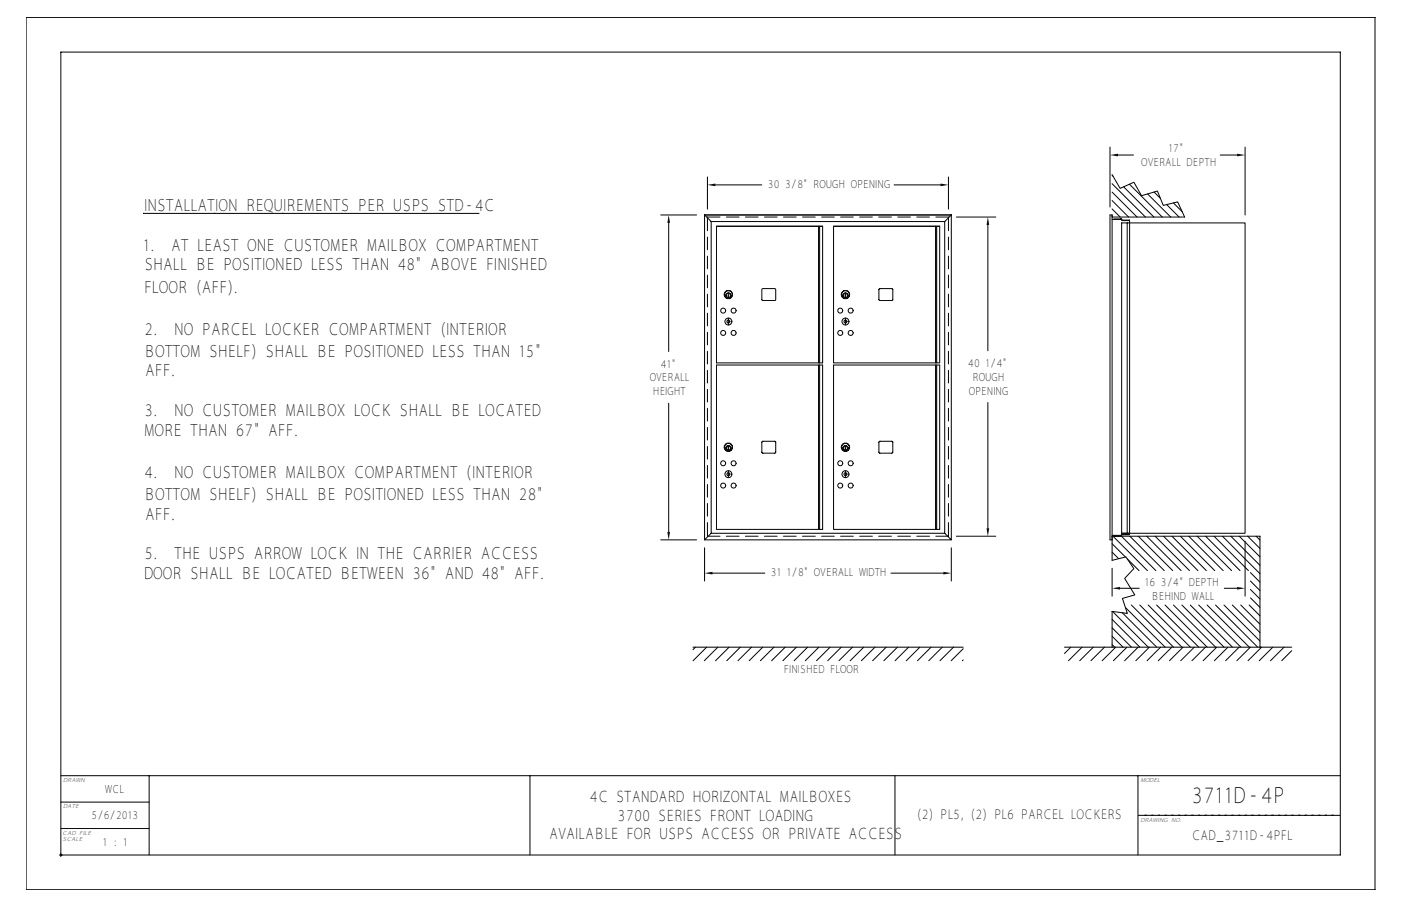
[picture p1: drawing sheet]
<svg xmlns="http://www.w3.org/2000/svg" width="432mm" height="279mm" viewBox="0 0 432 279" stroke-linecap="round" stroke-linejoin="round" font-family="sans-serif">
<g fill="none" stroke="#000" stroke-width=".31">
<path d="M8.1 5.4h415.7v269h-415.7zM218 54.6v9.9M220.5 57h14.3M275.6 57h14.3M292.3 54.6v9.9M342.1 45.4v18.4M342.8 53.8l2.4 4.3 4.3-1.9 2.3 4.2 4.9-1.5 1.8 4.4 4.5-1 2.1 4.6h-22.3M342.8 59.2l7.6 7.7M342.8 56.7l10.2 10.2M342.8 54.1l.3 .3M344.6 47.8h4.7M346.3 57.6l9.3 9.3"/>
<path d="M348.1 56.8l10.1 10.1M353.7 59.8l7.1 7.1M355.7 59.2l1.9 2M376.1 47.8h5.2M383.7 45.4v20.9M44.4 65.8h-.3h103.7M203.6 66.3h11.1M206.1 68.7v39.7M217.2 66.3v100.2M217.2 66.3h76M217.2 66.3l2 2M218 66.9v.3"/>
<path d="M219.2 68.3v96.1h72M219.2 68.3h72M220.8 69.8h32.7v42.1h-32.7zM252.3 69.8v42.1M252.6 69.8v42.1M256.9 69.8h32.7v42.1h-32.7zM288.4 69.8v42.1M288.7 69.8v42.1M291.2 68.3v96.1M292.3 66.9v.3M293.2 66.3v100.2l-2-2.1M293.2 66.3l-2 2"/>
<path d="M294.8 66.9h12.1M304.5 69.4v38.8M342.8 67.7l2.9-.2v.5h2.5M342.8 64.4l2.5 2.5M342.8 61.8l5.1 5.1M343.3 67.7v-.2h2.1v.2M345.7 68.7h38v95.7h-38zM346 68v-.1h2.1l.1 96.8M347.4 68.7v95.7M359.6 63.1l3.8 3.8M361.7 62.6l2.7 2.7M224.4 90.9l.2 .7z"/>
<path d="M224.5 98.1v2.1M234.9 89.1h4.1v3.5h-4.1zM260.5 90.9l.2 .7zM260.6 98.1v2.1M271 89.1h4.1v3.5h-4.1zM220.8 112.6h32.7v50.7h-32.7zM252.3 112.6v50.7M252.6 112.6v50.7M256.9 112.6h32.7v50.7h-32.7zM288.4 112.6v50.7M288.7 112.6v50.7M206.1 124.4v39.6"/>
<path d="M224.4 138l.2 .7zM234.9 136.2h4.1v3.5h-4.1zM260.5 138l.2 .7zM271 136.2h4.1v3.5h-4.1zM304.5 124.1v38.8M224.5 145.2v2.1M260.6 145.2v2.1M203.6 166.5h11.1M217.2 168.9v10.3M218 165.1v.3M219.2 164.4l-2 2.1h76M219.6 176.8h16.1"/>
<path d="M274.6 176.8h16.2M292.3 165.1v.3M293.2 168.9v10.3M294.8 165.4h12.1M342.8 166.5h-.7v-100.2h.7v106.5l4.2-1.1 2.5 3.7-2.9 3 3.2 5.1-3.9 1 1.6 4.7-4.7-.7v11.1M342.8 165.4h45.5v34.2M342.8 165.1h2.6v.2M342.8 175.2v8.7M342.8 170.3l2 2M342.8 167.7l4.1 4.1M343 165.4l10.6 10.6M345.4 165.1v.2"/>
<path d="M345.6 165.4l10.6 10.6M345.7 164.5h2.5M346 164.7v.2h2.1v-.2M347.4 172.3l3.7 3.7M348.2 164.7h-2.5v.6h-2.4v-.2M348.2 165.4l10.6 10.6M350.8 165.4l10.6 10.6M353.4 165.4l10.6 10.6M356 165.4l10.6 10.6M358.6 165.4l10.6 10.6M361.2 165.4l10.6 10.6M363.8 165.4l10.6 10.6"/>
<path d="M366.4 165.4l10.6 10.6M369 165.4l10.6 10.6M371.6 165.4l10.6 10.6M374.2 165.4l10.6 10.6M376.8 165.4l11.5 11.5M379.4 165.4l8.9 8.9M382 165.4l6.3 6.3M383.7 166.9v17M384.5 165.4l3.8 3.7M385.4 179.2l2.9 2.9M385.4 176.6l2.9 2.9M387.1 165.4l1.2 1.2"/>
<path d="M213.6 199.6h83.3M214.3 199.6l-.7 .7M217.8 199.6l-4.2 4.2M221.3 199.6l-4.2 4.2M224.7 199.6l-4.2 4.2M228.2 199.6l-4.2 4.2M231.6 199.6l-4.2 4.2M235.1 199.6l-4.2 4.2M238.5 199.6l-4.1 4.2M242 199.6l-4.2 4.2M245.5 199.6l-4.2 4.2M248.9 199.6l-4.2 4.2"/>
<path d="M252.4 199.6l-4.2 4.2M255.8 199.6l-4.1 4.2M259.3 199.6l-4.2 4.2M262.8 199.6l-4.2 4.2M266.2 199.6l-4.2 4.2M269.7 199.6l-4.2 4.2M273.1 199.6l-4.1 4.2M276.6 199.6l-4.2 4.2M280.1 199.6l-4.2 4.2M283.5 199.6l-4.2 4.2M287 199.6l-4.2 4.2M290.4 199.6l-4.2 4.2"/>
<path d="M293.9 199.6l-4.2 4.2M328.1 199.6h70M330 199.6l-1.9 1.9M333.5 199.6l-4.2 4.2M337 199.6l-4.2 4.2M340.4 199.6l-4.2 4.2M342.8 198.8l.7 .8M342.8 196.2l3.3 3.4M342.8 193.6l5.9 6M342.8 191l8.5 8.6M342.9 188.6l11 11M343.9 199.6l-4.2 4.2"/>
<path d="M345.2 181.4h5.9M345.9 189l10.6 10.6M346.9 187.3l12.2 12.3M347.3 199.6l-4.2 4.2M348.7 186.6l13 13M350.8 199.6l-4.2 4.2M351.3 186.6l13 13M353.9 186.6l13 13M354.2 199.6l-4.1 4.2M356.5 186.6l13 13M357.7 199.6l-4.2 4.2M359.1 186.6l13 13"/>
<path d="M361.2 199.6l-4.2 4.2M361.7 186.6l13 13M364.3 186.6l13 13M364.6 199.6l-4.2 4.2M366.8 186.6l13.1 13M368.1 199.6l-4.2 4.2M369.4 186.6l13 13M371.5 199.6l-4.1 4.2M372 186.6l13 13M374.6 186.6l13 13M375 199.6l-4.2 4.2M377.2 186.6l11.1 11.1"/>
<path d="M377.3 181.4h4M378.5 199.6l-4.2 4.2M379.8 186.6l8.5 8.5M381.9 199.6l-4.2 4.2M382.4 186.6l5.9 5.9M385 186.6l3.3 3.3M385.4 199.6l-4.2 4.2M385.4 184.4l2.9 2.9M385.4 181.8l2.9 2.9M388.8 199.6l-4.1 4.2M392.3 199.6l-4.2 4.2M395.8 199.6l-4.2 4.2"/>
<path d="M296.9 200.1l-3.7 3.7M296.9 203.5l-.3 .3M398.1 200.7l-3.1 3.1M18.8 239.2h144.5M46 239.2v24.5M163.3 239.2h112.5v24.5M163.3 239.2v24.5M275.8 239.2h137.3M350.7 239.2v24.5M18.8 255.5h27.2M18.8 247.4h27.2M53.8 243.6l1-.6 .9-.2h55.3a2.68 2.68 0 0 1 2.6 2.7v6.3a2.68 2.68 0 0 1-2.6 2.7h-55.3a2.68 2.68 0 0 1-2.7-2.7v-6.7z"/>
<path d="M54.1 243.9l.9-.6 .7-.1h55.3a2.3 2.3 0 0 1 2.3 2.3v6.3a2.3 2.3 0 0 1-2.3 2.3h-55.3a2.3 2.3 0 0 1-2.3-2.3v-6.7zM54.3 244.2l1.4-.6h55.3a1.91 1.91 0 0 1 1.9 1.9v6.3a1.91 1.91 0 0 1-1.9 1.9h-55.3a1.91 1.91 0 0 1-1.9-1.9v-6.3zM55 244.8l.7-.3h55.3l.6 .3 .3 .7v6.3l-.3 .7-.6 .3h-55.3l-.7-.3-.3-.7v-6.3zM55.1 249.8h1.2M55.1 249.4h5.9M55.1 246h56.5M55.1 245.6h56.5M55.1 251.7h56.5M55.1 251.4h56.5M55.1 246.4h1.7M55.1 246.8h1.4M55.1 247.2h1.3"/>
<path d="M55.1 247.5h1.2M55.1 247.9h1.2M55.1 248.3h1.2M55.1 248.7h1.4M55.1 249.1h1.6M55.1 250.2h1.3M55.1 250.6h1.4M55.1 251h1.8M55.1 245.2h56.4M55.1 252.1h56.4M55.6 244.9h55.5M55.6 252.4h55.5"/>
<path d="M55.7 244.9l-.4 .2-.2 .4v6.3l.2 .4 .4 .2M56.3 249.4a1.48 1.48 0 0 0 1.4 1.9M56.5 249.4l.2 1.1 .7 .5h3.9a1.52 1.52 0 0 0 1.2-1.4 1.52 1.52 0 0 0-1.2-1.5h-2.9l-.3-.3 .3-.3h2.3l.3 .4h1.5l-.1-1-.5-.5-4.2-.1a1.52 1.52 0 0 0-1.2 1.5 1.52 1.52 0 0 0 1.2 1.5h3l.3 .3-.3 .3h-2.3l-.3-.5M57.7 246.1a1.73 1.73 0 0 0-1.4 1.7 1.73 1.73 0 0 0 1.4 1.7M58.2 249.8h2.6M58.3 247.8h2.4M61.3 246.1a1.54 1.54 0 0 1 1.4 2h-.6l.4 .5 .2 1.1 1.9-3.5M62.2 246.4h2.3M62.3 248.3h1.2M62.5 246.8h1.8M62.6 248.7h.7M62.7 247.2h1.4"/>
<path d="M62.7 249.1h.4M62.7 247.5h1.2M62.7 247.9h1M64.2 251.1l.4-.9h2.7l.5 .9M64.2 251h3.5M64.4 250.6h3.1M64.8 246.3h2.4l2.5 4.7h-1.7l-.7-1.1h-2.7l-.6 1.1h-1.8zM66 247.3l.7 1.4h-1.5zM66 247.7l.3 .6h-.6zM67.3 246.2l2.4 4.4v-4.3M67.5 246.4h2.2M67.7 246.8h2"/>
<path d="M67.9 247.2h1.8M68.1 247.5h1.6M68.3 247.9h1.4M68.5 248.3h1.2M68.7 248.7h1M68.9 249.1h.8M69.1 249.4h.6M69.3 249.8h.4M69.9 246.3h1.5v3.6h3.9v1.1h-5.4zM71.6 246.8h3.9M71.6 247.2h3.7M71.6 247.5h3.7"/>
<path d="M71.6 247.9h3.7M71.6 248.3h3.7M71.6 248.7h3.8M75.5 251v-.4l.5 .5 .7 .2M75.8 246.4h-4.2v3h3.7M75.8 246.6l.9-.3h3.9l.7 .6 .2 1h-1.6l-.3-.4h-2.3l-.3 .3 .3 .3h3a1.52 1.52 0 0 1 1.2 1.5 1.52 1.52 0 0 1-1.2 1.4l-4.2-.1-.5-.4-.1-1.1h1.5l.3 .5h2.3l.3-.3-.3-.3h-2.9a1.56 1.56 0 0 1-.9-2.7zM76.7 246.1a1.75 1.75 0 0 0-1.5 1.2 1.75 1.75 0 0 0 .5 1.8h-4.1M77.2 249.8h2.6M77.4 249.4h2.2M77.5 247.5h2.1M77.5 247.9h2.1M80.3 246.1a1.54 1.54 0 0 1 1.4 2h-.7a1.77 1.77 0 0 1 .7 1.8 1.77 1.77 0 0 1-1.4 1.4"/>
<path d="M81.1 251h1.1M81.2 246.4h1M81.3 248.3h.9M81.5 250.6h.7M81.5 246.8h.7M81.5 248.7h.7M81.6 250.2h.6M81.6 247.2h.6M81.7 249.1h.5M81.7 249.8h.5M81.7 249.4h.5M81.7 247.5h.5"/>
<path d="M81.7 247.9h.5M82.2 246.3v4.7M84 247.4h2.6l.3 .4-.3 .3h-2.6zM84 249.2h2.6l.3 .4-.3 .3h-2.6zM84.2 247.6l2.5 .1-2.5 .2zM84.2 249.4l2.5 .2-2.5 .1zM87.1 246.1a1.62 1.62 0 0 1 1.3 2.4 1.69 1.69 0 0 1-1.2 2.8M87.1 246.3a1.44 1.44 0 0 1 1 2.3 1.49 1.49 0 0 1-.9 2.4h-4.8v-4.7h4.8M88 246.4h1.2M88.1 251h1.7M88.3 246.8h.9M88.4 250.6h1"/>
<path d="M88.5 248.3h.7M88.5 248.7h.7M88.5 247.2h.7M88.5 247.9h.7M88.5 247.5h.7M88.6 250.2h.7M88.6 249.1h.6M88.6 249.8h.6M88.6 249.4h.6M89.2 246.3v3.6a1.4 1.4 0 0 0 1.4 1.4M89.4 246.3h1.6v3.3l.3 .3 3-.1 .1-3.5h1.5l-.1 4.2-.5 .4-.6 .1-4.7-.1-.4-.4-.2-.6zM91.2 246.3l.1 3.4h2.9v-3.4"/>
<path d="M91.2 249.4h3M91.2 246.4h3M91.2 246.8h3M91.2 247.2h3M91.2 247.5h3M91.2 247.9h3M91.2 248.3h3M91.2 248.7h3M91.2 249.1h3M95.6 251h1.2M95.9 250.6h.9M96.1 250.2h.7"/>
<path d="M96.1 246.3v3.6a1.4 1.4 0 0 1-1.4 1.4M96.1 249.8h.7M96.1 249.4h.7M96.1 246.4h.7M96.1 246.8h.7M96.1 247.2h.7M96.1 247.5h.7M96.1 247.9h.7M96.1 248.3h.7M96.1 248.7h.7M96.1 249.1h.7M96.8 246.3v4.7"/>
<path d="M98.6 247.4h2.7l.2 1.1-.3 .2h-2.6zM98.8 247.6h2.4l.1 .8-2.5 .1zM98.8 247.9h2.5M98.8 248.3h2.5M98.8 250.2h2.5M98.8 250.6h2.5M98.8 251h2.5M101.3 250.2l-2.5-.1v.9M101.3 250.2v.8M101.8 246.1a1.4 1.4 0 0 1 1.4 1.4v1.1l1.6 .1M102.9 246.4l2.7 3.2v1.4M103 248.6v.2a.48 .48 0 0 0-.3 .5 .48 .48 0 0 0 .3 .4v1.3h-1.5v-.9l-.3-.2h-2.6v1.1h-1.6v-4.7h4.8l.9 .3a2.15 2.15 0 0 1 .3 2"/>
<path d="M103 246.3h2l1.6 1.8 1.6-1.8h2l-2.8 3.2v1.5h-1.6v-1.5zM103.1 249.4h2.4M103.1 249.1h2.1M103.2 247.2h.3M103.2 249.8h2.4M103.2 248.6l-.2 .7 .2 1.7M103.2 247.5h.6M103.2 247.9h1M103.2 248.3h1.3M103.2 250.2h2.4M103.2 250.6h2.4M103.2 251h2.4"/>
<path d="M105.2 246.1l1.4 1.6 1.4-1.6M105.4 246.4h2.4M105.8 246.8h1.7M106.1 247.2h1M106.4 247.5h.4M107.6 249.8h4M107.6 250.2h4M107.6 250.6h4M107.6 251h4M107.7 249.4h3.9M108 249.1h3.6M108.4 248.7h3.2"/>
<path d="M108.7 248.3h2.9M109 247.9h2.6M109.4 247.5h2.2M109.7 247.2h1.9M110 246.8h1.6M111 244.9l.4 .2 .2 .4v6.3l-.2 .4-.4 .2M111.6 246.4h-1.2l-2.8 3.2v1.4M350.7 251.4h62.4M18.3 263.7h394.8v-247.6h-394.3v248.1"/>
<circle cx="222.9" cy="95.8" r=".76"/>
<circle cx="224.5" cy="91.1" r=".73"/>
<circle cx="224.5" cy="91.1" r=".76"/>
<circle cx="224.5" cy="91.1" r=".7"/>
<circle cx="224.5" cy="99.2" r=".46"/>
<circle cx="224.5" cy="90.8" r="1.19"/>
<circle cx="224.5" cy="99.2" r="1.07"/>
<circle cx="224.5" cy="90.8" r="1.28"/>
<circle cx="226.1" cy="95.8" r=".76"/>
<circle cx="259" cy="95.8" r=".76"/>
<circle cx="260.6" cy="99.2" r=".46"/>
<circle cx="260.6" cy="91.1" r=".76"/>
<circle cx="260.6" cy="90.8" r="1.19"/>
<circle cx="260.6" cy="99.2" r="1.07"/>
<circle cx="260.6" cy="91.1" r=".73"/>
<circle cx="260.6" cy="90.8" r="1.28"/>
<circle cx="260.6" cy="91.1" r=".7"/>
<circle cx="262.2" cy="95.8" r=".76"/>
<circle cx="222.9" cy="102.7" r=".76"/>
<circle cx="226.1" cy="102.7" r=".76"/>
<circle cx="259" cy="102.7" r=".76"/>
<circle cx="262.2" cy="102.7" r=".76"/>
<circle cx="224.5" cy="137.9" r="1.19"/>
<circle cx="224.5" cy="138.2" r=".76"/>
<circle cx="224.5" cy="138.2" r=".7"/>
<circle cx="224.5" cy="137.9" r="1.28"/>
<circle cx="224.5" cy="138.2" r=".73"/>
<circle cx="260.6" cy="138.2" r=".76"/>
<circle cx="260.6" cy="137.9" r="1.19"/>
<circle cx="260.6" cy="138.2" r=".73"/>
<circle cx="260.6" cy="137.9" r="1.28"/>
<circle cx="260.6" cy="138.2" r=".7"/>
<circle cx="222.9" cy="149.7" r=".76"/>
<circle cx="222.9" cy="142.9" r=".76"/>
<circle cx="224.5" cy="146.2" r=".46"/>
<circle cx="224.5" cy="146.2" r="1.07"/>
<circle cx="226.1" cy="149.7" r=".76"/>
<circle cx="226.1" cy="142.9" r=".76"/>
<circle cx="259" cy="149.7" r=".76"/>
<circle cx="259" cy="142.9" r=".76"/>
<circle cx="260.6" cy="146.2" r=".46"/>
<circle cx="260.6" cy="146.2" r="1.07"/>
<circle cx="262.2" cy="149.7" r=".76"/>
<circle cx="262.2" cy="142.9" r=".76"/>
</g>
<path d="M218 57l2.5-.4v.8zM289.9 56.6l2.4 .4-2.4 .4zM342.1 47.8l2.5-.4v.8zM381.3 47.4l2.4 .4-2.4 .4zM206.1 66.3l.4 2.4h-.8zM304.5 66.9l.4 2.5h-.8zM205.7 164h.8l-.4 2.5zM217.2 176.8l2.4-.5v.9zM290.8 176.3l2.4 .5-2.4 .4zM304.1 162.9h.8l-.4 2.5zM342.8 181.4l2.4-.4v.8zM381.3 181l2.4 .4-2.4 .4z" fill="#000"/>
<path d="M218 165.4v-98.5M292.3 165.4v-98.5" fill="none" stroke="#000" stroke-width=".31" stroke-dasharray="3.9 2" stroke-dashoffset="-.3"/>
<path d="M218 66.9h74.3M218 165.4h74.3" fill="none" stroke="#000" stroke-width=".31" stroke-dasharray="3.9 2"/>
<path d="M48.8 239.9h111.9v23.2h-111.9z" fill-rule="evenodd" fill="#fff"/>
<text font-size="6.9" x="367.2" y="247.8">3711D-4P</text>
<g font-size="5.2">
<text x="44.4" y="65.1">INSTALLATION REQUIREMENTS PER USPS STD-4C</text>
<text x="44.1" y="77.3">1.</text>
<text x="52.8" y="77.3">AT LEAST ONE CUSTOMER MAILBOX COMPARTMENT</text>
<text x="44.5" y="83.4">SHALL BE POSITIONED LESS THAN 48&quot; ABOVE FINISHED</text>
<text x="44.4" y="90.2">FLOOR (AFF).</text>
<text x="44.5" y="103.2">2.</text>
<text x="53.7" y="103.2">NO PARCEL LOCKER COMPARTMENT (INTERIOR</text>
<text x="44.4" y="110">BOTTOM SHELF) SHALL BE POSITIONED LESS THAN 15&quot;</text>
<text x="44.8" y="116.1">AFF.</text>
<text x="44.5" y="128.3">3.</text>
<text x="53.7" y="128.3">NO CUSTOMER MAILBOX LOCK SHALL BE LOCATED</text>
<text x="44.4" y="134.4">MORE THAN 67&quot; AFF.</text>
<text x="44.5" y="147.4">4.</text>
<text x="53.7" y="147.4">NO CUSTOMER MAILBOX COMPARTMENT (INTERIOR</text>
<text x="44.4" y="154.2">BOTTOM SHELF) SHALL BE POSITIONED LESS THAN 28&quot;</text>
<text x="44.8" y="160.3">AFF.</text>
<text x="44.5" y="172.5">5.</text>
<text x="53.7" y="172.5">THE USPS ARROW LOCK IN THE CARRIER ACCESS</text>
<text x="44.4" y="178.6">DOOR SHALL BE LOCATED BETWEEN 36&quot; AND 48&quot; AFF.</text>
</g>
<g font-size="4.8">
<text x="181.8" y="247.5">4C STANDARD HORIZONTAL MAILBOXES</text>
<text x="190.4" y="253.2">3700 SERIES FRONT LOADING</text>
<text x="169.2" y="258.9">AVAILABLE FOR USPS ACCESS OR PRIVATE ACCESS</text>
</g>
<g font-size="4.1">
<text x="282.6" y="252.7">(2) PL5, (2) PL6 PARCEL LOCKERS</text>
<text x="367.3" y="259">CAD_3711D-4PFL</text>
</g>
<g font-size="3.5">
<text x="360.2" y="47">17&quot;</text>
<text x="351.7" y="51.1">OVERALL DEPTH</text>
<text x="236.7" y="57.8">30 3/8&quot; ROUGH OPENING</text>
<text x="203.7" y="113.5">41&quot;</text>
<text x="298.4" y="113.3">40 1/4&quot;</text>
<text x="200.2" y="117.6">OVERALL</text>
<text x="299.8" y="117.6">ROUGH</text>
<text x="201.2" y="121.7">HEIGHT</text>
<text x="298.6" y="121.7">OPENING</text>
<text x="237.6" y="177.6">31 1/8&quot; OVERALL WIDTH</text>
<text x="352.8" y="180.6">16 3/4&quot; DEPTH</text>
<text x="354.9" y="184.9">BEHIND WALL</text>
<text x="241.6" y="207.4">FINISHED FLOOR</text>
<text x="32.4" y="244.5">WCL</text>
<text x="28.2" y="252.6">5/6/2013</text>
<text x="31.7" y="260.8">1 : 1</text>
</g>
<g font-size="1.8">
<text x="19.5" y="241.2">DRAWN</text>
<text x="351.5" y="241.2">MODEL</text>
<text x="19.5" y="249.3">DATE</text>
<text x="19.2" y="257.5">CAD FILE</text>
<text x="351.5" y="253.4">DRAWING NO.</text>
<text x="19.3" y="259.5">SCALE</text>
</g>
</svg>
